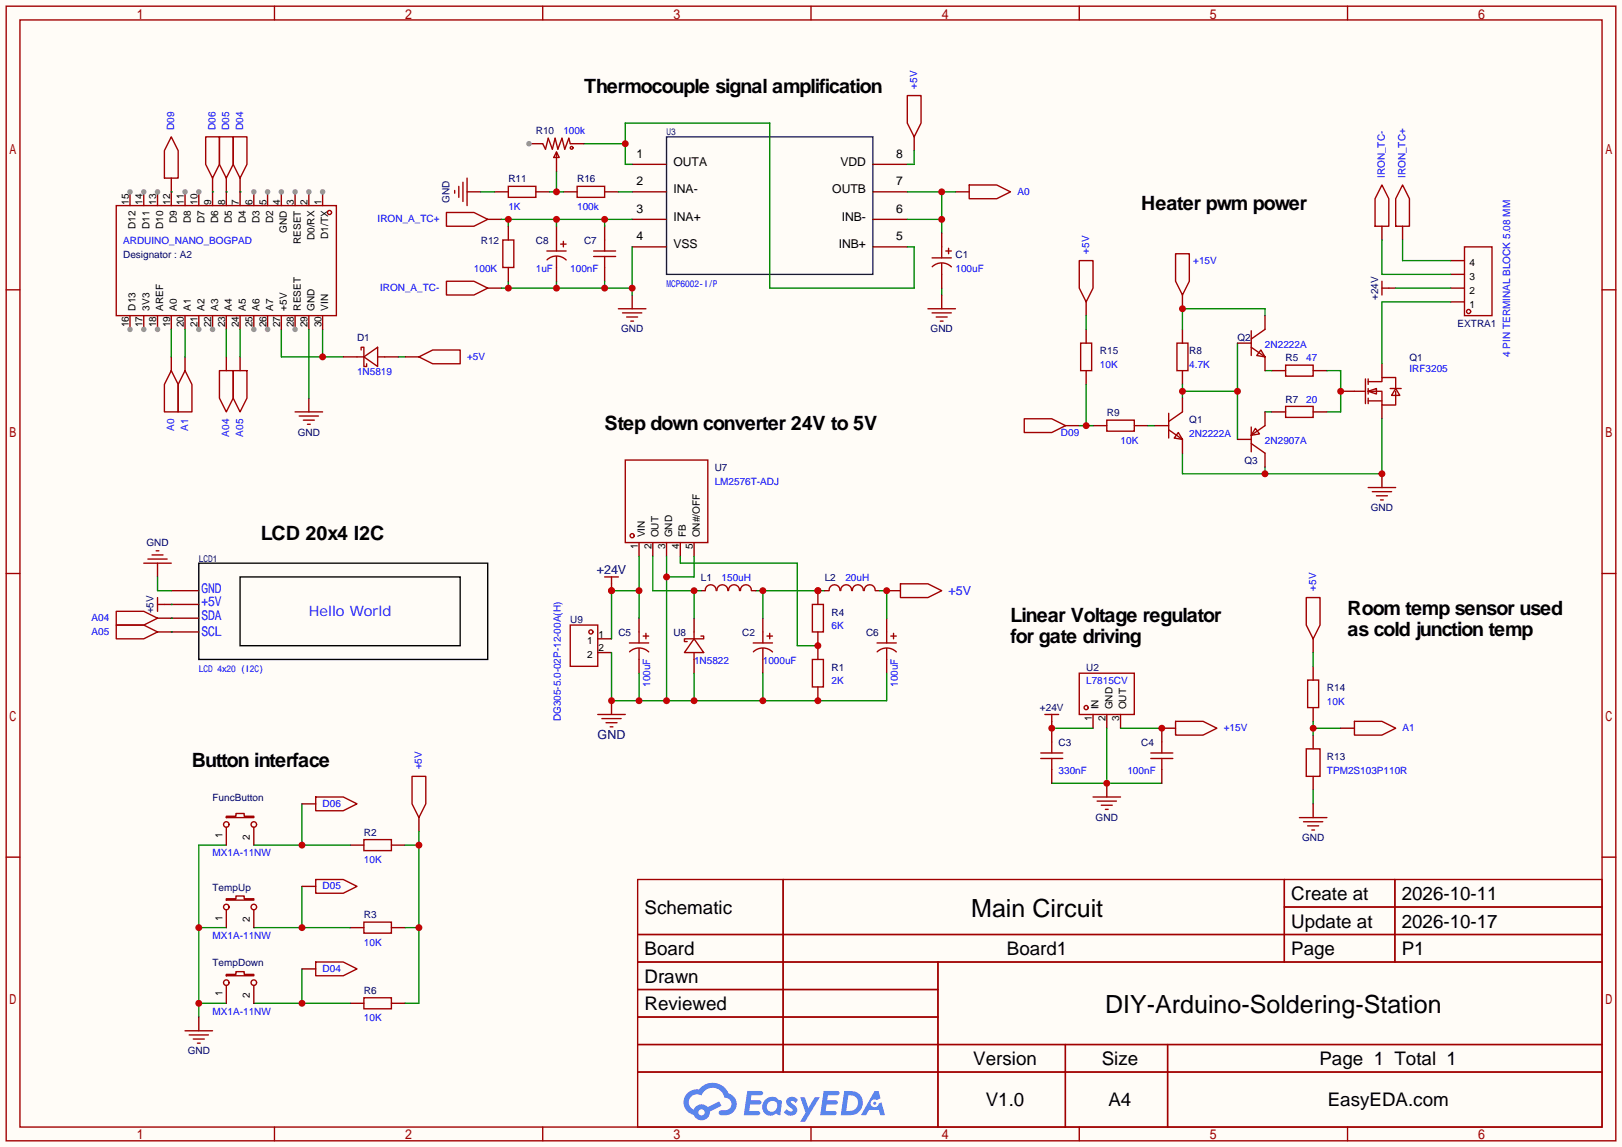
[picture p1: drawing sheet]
<svg xmlns="http://www.w3.org/2000/svg" width="299mm" height="212mm" viewBox="0 0 299 212" stroke-linecap="round" stroke-linejoin="round" font-family="sans-serif">
<path d="M0 0h299.5v211.8h-299.5z" fill="#fffcf7"/>
<g fill="none" stroke="#a10000" stroke-width=".25">
<path d="M1.1 1.1h297.2v209.6h-297.2zM3.7 3.7h292.1v204.5h-292.1zM50.7 1.1v2.6M100.2 1.1v2.6M149.7 1.1v2.6M199.3 1.1v2.6M248.8 1.1v2.6M1.1 53.5h2.6M295.8 53.5h2.5M1.1 105.9h2.6M295.8 105.9h2.5M1.1 158.3h2.6"/>
<path d="M295.8 158.3h2.5M117.7 162.4h178.1v45.8h-178.1zM117.7 172.6h178.1M117.7 177.7h178.1M144.6 162.4v35.6M173.2 177.7v30.5M237.1 162.4v15.3M237.1 167.5h58.7M257.5 162.4v15.3M117.7 182.8h55.5M117.7 192.9h178.1M117.7 187.8h55.5"/>
<path d="M117.7 198h178.1M196.7 192.9v15.3M215.6 192.9v15.3M50.7 208.2v2.5M100.2 208.2v2.5M149.7 208.2v2.5M199.3 208.2v2.5M248.8 208.2v2.5"/>
</g>
<g fill="#5487ff">
<path d="M145.5 202.8a1.3 1.3 0 0 1 1.8 .3l-.4 .6a.54 .54 0 0 0-.9-.2l.1 .2a1.58 1.58 0 0 1 1.1 1.6 1.43 1.43 0 0 1-2.5 .1l.5-.6a.64 .64 0 0 0 .5 .5 .64 .64 0 0 0 .7-.3l-.2-.2a1.6 1.6 0 0 1-1-1.6z"/>
<path d="M147.7 202.7h.9l.7 1.9 1.1-1.9h.9l-2.7 4.5h-.9l1-1.7z"/>
<path d="M138 201.5h1.6a1.31 1.31 0 0 1 1.2 .2 .4 .4 0 0 1-.3 .6h-1.8l-.1 .9h1.6a.4 .4 0 0 1 .4 .4 .4 .4 0 0 1-.4 .4h-1.7l-.2 1.2h.8a1.23 1.23 0 0 1 1.2 .2 .39 .39 0 0 1-.3 .6h-2.7z"/>
<path d="M152.1 201.5h1.6a1.32 1.32 0 0 1 1.3 .2 .39 .39 0 0 1-.4 .6h-1.7l-.2 .9h1.7a.4 .4 0 0 1 .3 .4 .4 .4 0 0 1-.4 .4h-1.7l-.2 1.2h.8a1.23 1.23 0 0 1 1.2 .2 .39 .39 0 0 1-.3 .6h-2.7z"/>
<path d="M161.5 201.5h.7l.4 1.3-.7 .4a.75 .75 0 0 0-1.1 .3 .75 .75 0 0 0 .5 1 .75 .75 0 0 0 .9-.6l.6-.3 .6 2.4h-.9l-.2-1h-1.9l-.5 1h-.9z"/>
<path d="M155.9 201.5l-.7 4.5h1.5a2.27 2.27 0 0 0 2.6-2.3 2.27 2.27 0 0 0-2.7-2.2zM156.6 202.3a1.5 1.5 0 0 1 1.8 1.5 1.5 1.5 0 0 1-1.9 1.4h-.3z"/>
<path d="M141.3 203.1a1.62 1.62 0 0 0-.4 2.1 1.62 1.62 0 0 0 2 .7l.4-.3 .3 .3 .5 .1 .3-2.5-.2-.3h-.4a1.58 1.58 0 0 0-2.5-.1zM141.9 203.6a.99 .99 0 0 1 1.6 .3 .99 .99 0 0 1-.9 1.4 .94 .94 0 0 1-1-.5 .94 .94 0 0 1 .3-1.2z"/>
<path d="M126.9 201.9a2.37 2.37 0 0 0 1.2 4 1.54 1.54 0 0 0 1.7 1 1.54 1.54 0 0 0 1.3-1.6l2.1-1.1-.5-.8-2 1.1a1.57 1.57 0 0 0-2.6 .4 1.5 1.5 0 0 1-.8-2.1 1.5 1.5 0 0 1 2.2-.5 2.23 2.23 0 0 1 2.3-1.4 2.23 2.23 0 0 1 2 1.8 1.16 1.16 0 0 1 1.2 1.1 1.16 1.16 0 0 1-1 1.3h-.7a.47 .47 0 0 0-.6 .3 .47 .47 0 0 0 .4 .6 2.23 2.23 0 0 0 2.3-.7 2.23 2.23 0 0 0 .4-2.3 2.16 2.16 0 0 0-1.3-1.1 3.2 3.2 0 0 0-5.4-.7l-1.2 .1zM129 205.4a.58 .58 0 0 1 1.1 0 .58 .58 0 0 1-1.1 0z"/>
<circle cx="161.5" cy="203.8" r=".28"/>
</g>
<path d="M51.9 60.8v5.1h11.5M59.6 60.8v5.1M73.5 65.9h1.3" fill="none" stroke="#008700" stroke-width=".25"/>
<circle cx="59.6" cy="65.9" r=".63" fill="#c00"/>
<path d="M21.5 38h40.6v20.3h-40.6z" fill="none" stroke="#a10000" stroke-width=".25"/>
<path d="M59.6 35.4v2.6" fill="none" stroke="#870000" stroke-width=".25"/>
<circle cx="59.6" cy="35.4" r=".51" fill="#999"/>
<path d="M57 35.4v2.6" fill="none" stroke="#870000" stroke-width=".25"/>
<circle cx="57" cy="35.4" r=".51" fill="#999"/>
<path d="M54.5 35.4v2.6" fill="none" stroke="#870000" stroke-width=".25"/>
<circle cx="54.5" cy="35.4" r=".51" fill="#999"/>
<path d="M51.9 35.4v2.6" fill="none" stroke="#870000" stroke-width=".25"/>
<circle cx="51.9" cy="35.4" r=".51" fill="#999"/>
<path d="M49.4 35.4v2.6" fill="none" stroke="#870000" stroke-width=".25"/>
<circle cx="49.4" cy="35.4" r=".51" fill="#999"/>
<path d="M46.9 35.4v2.6" fill="none" stroke="#870000" stroke-width=".25"/>
<circle cx="46.9" cy="35.4" r=".51" fill="#999"/>
<path d="M36.7 35.4v2.6M39.2 35.4v2.6M41.8 35.4v2.6M44.3 35.4v2.6" fill="none" stroke="#870000" stroke-width=".25"/>
<circle cx="36.7" cy="35.4" r=".51" fill="#999"/>
<path d="M34.2 35.4v2.6" fill="none" stroke="#870000" stroke-width=".25"/>
<circle cx="34.2" cy="35.4" r=".51" fill="#999"/>
<path d="M29.1 35.4v2.6M31.6 35.4v2.6" fill="none" stroke="#870000" stroke-width=".25"/>
<circle cx="29.1" cy="35.4" r=".51" fill="#999"/>
<path d="M26.5 35.4v2.6" fill="none" stroke="#870000" stroke-width=".25"/>
<circle cx="26.5" cy="35.4" r=".51" fill="#999"/>
<path d="M24 35.4v2.6" fill="none" stroke="#870000" stroke-width=".25"/>
<circle cx="24" cy="35.4" r=".51" fill="#999"/>
<path d="M24 58.3v2.5" fill="none" stroke="#870000" stroke-width=".25"/>
<circle cx="24" cy="60.8" r=".51" fill="#999"/>
<path d="M26.5 58.3v2.5" fill="none" stroke="#870000" stroke-width=".25"/>
<circle cx="26.5" cy="60.8" r=".51" fill="#999"/>
<path d="M29.1 58.3v2.5" fill="none" stroke="#870000" stroke-width=".25"/>
<circle cx="29.1" cy="60.8" r=".51" fill="#999"/>
<path d="M31.6 58.3v2.5M34.2 58.3v2.5M36.7 58.3v2.5" fill="none" stroke="#870000" stroke-width=".25"/>
<circle cx="36.7" cy="60.8" r=".51" fill="#999"/>
<path d="M39.2 58.3v2.5" fill="none" stroke="#870000" stroke-width=".25"/>
<circle cx="39.2" cy="60.8" r=".51" fill="#999"/>
<path d="M41.8 58.3v2.5M44.3 58.3v2.5M46.9 58.3v2.5" fill="none" stroke="#870000" stroke-width=".25"/>
<circle cx="46.9" cy="60.8" r=".51" fill="#999"/>
<path d="M49.4 58.3v2.5" fill="none" stroke="#870000" stroke-width=".25"/>
<circle cx="49.4" cy="60.8" r=".51" fill="#999"/>
<path d="M51.9 58.3v2.5M54.5 58.3v2.5" fill="none" stroke="#870000" stroke-width=".25"/>
<circle cx="54.5" cy="60.8" r=".51" fill="#999"/>
<g fill="none" stroke="#870000" stroke-width=".25">
<path d="M91.3 35.4h2.6M98.9 35.4h2.6M104 35.4h2.6M111.6 35.4h2.6M168.8 25.3v2.5M176.4 35.4h2.5M57 58.3v2.5M59.6 58.3v2.5M90 53.2h2.6M90 40.5h2.6M200.5 55.8v2.5M255.1 41.8v2.5"/>
<path d="M256.4 53.2h1.3M259 41.8v2.5M267.8 53.2h2.6M267.8 55.8h2.6M267.8 50.7h2.6M267.8 48.1h2.6M31.6 65.9v2.6M34.2 65.9v2.6M57 73.5v2.6M74.8 65.9h2.5M247.5 72.3h2.6M255.1 67.2v2.5"/>
<path d="M255.1 74.8v2.5M110.4 118h2.5M118 100.2v2.5M118 114.2v2.5M120.5 100.2v2.5M123.1 100.2v2.5M125.6 100.2v2.5M128.1 100.2v2.5M242.4 118v2.5M110.4 120.5h2.5M118 121.8v2.5M77.3 151v2.5"/>
</g>
<g fill="none" stroke="#a10000" stroke-width=".25">
<path d="M167.5 17.7h2.6v5l-1.3 2.6-1.3-2.6zM82.4 39.2h5.1l2.5 1.3-2.5 1.3h-5.1zM93.9 34.4h5v2h-5zM106.6 34.4h5v2h-5zM178.9 34.2h5.1l2.6 1.2-2.6 1.3h-5.1zM255.1 34.2l1.3 2.5v5.1h-2.5v-5.1zM259 34.2l1.2 2.5v5.1h-2.5v-5.1zM82.4 51.9h5.1l2.5 1.3-2.5 1.3h-5.1zM199.3 48.1h2.5v5.1l-1.3 2.6-1.2-2.6zM255.1 51.9v2.6M255.1 53.2h1.3M270.4 45.6h5.1v12.7h-5.1z"/>
<path d="M31.6 68.5l1.3 2.5v5.1h-2.5v-5.1zM34.2 68.5l1.2 2.5v5.1h-2.5v-5.1zM54.5 76.1h5.1M55.2 76.8h3.6M56 77.6h2M56.8 78.4h.5M77.3 65.9l2.6-1.3h5.1v2.6h-5.1zM250.1 72.3h2M252.1 70v4.5M252.6 72.3h2.5v2.5h2.6v-2.5M252.6 70.5h2.5v-.8h2.6v2.1M252.6 72.3l1.5-.5v1z"/>
<path d="M252.6 70v1M252.6 71.8v1M252.6 73.5v1M252.6 74h2.5M256.7 71.8h2M257.7 71.8l.7 1.2h-1.5zM115.4 85h15.3v15.2h-15.3zM105.3 115.4h5.1v7.7h-5.1zM116.2 118.7h3.6M118 116.7v2M118 119.8v2M118.7 117.5h1.1"/>
<path d="M119.3 117v1M241.2 110.4h2.5v5l-1.3 2.6-1.2-2.6zM116.2 120.4a2.54 2.54 0 0 1 3.6 0M76.1 143.4h2.5v5.1l-1.3 2.5-1.2-2.5z"/>
<circle cx="60.8" cy="39.2" r=".38"/>
<circle cx="271.1" cy="57.5" r=".38"/>
<circle cx="116.7" cy="98.9" r=".38"/>
<circle cx="109.1" cy="116.7" r=".38"/>
</g>
<path d="M255.1 44.3v6.4h12.7M259 44.3v3.8h8.8M31.6 60.8v5.1M34.2 60.8v5.1M57 60.8v12.7M118 102.7v11.5M118 109.1h-5.1v8.9" fill="none" stroke="#008700" stroke-width=".25"/>
<g fill="#c00">
<circle cx="118" cy="109.1" r=".63"/>
<circle cx="112.9" cy="109.1" r=".63"/>
</g>
<path d="M257.7 53.2h10.1M139.6 109.1h12.7M140.8 109.1v5.1" fill="none" stroke="#008700" stroke-width=".25"/>
<g fill="none" stroke="#a10000" stroke-width=".25">
<path d="M252.6 90h5.1M253.4 90.8h3.5M254.1 91.6h2.1M254.9 92.3h.5M128.1 118l1.8 2.5h-3.5zM128.1 116.7v1.3M129.4 117.5h.5v.5h-3.5v.5h.5M139.1 118.7h3.5M140.8 116.7v2M140.8 119.8v2M141.6 117.5h1M142.1 117v1"/>
<path d="M110.4 132h5M111.1 132.7h3.6M111.9 133.5h2M112.6 134.2h.6M128.1 120.5v1.3M139.1 120.4a2.54 2.54 0 0 1 3.5 0"/>
</g>
<path d="M255.1 87.5v2.5M128.1 114.2v2.5M140.8 114.2v2.5M112.9 129.4v2.6M128.1 121.8v2.5M140.8 121.8v2.5" fill="none" stroke="#870000" stroke-width=".25"/>
<g fill="#c00">
<circle cx="140.8" cy="109.1" r=".63"/>
<circle cx="151" cy="109.1" r=".63"/>
</g>
<path d="M217.3 63.4h2v5.1h-2zM150 121.8h2v5.1h-2z" fill="none" stroke="#a10000" stroke-width=".25"/>
<path d="M218.3 60.8v2.6M218.3 68.5v2.5M151 119.3v2.5M151 126.9v2.5" fill="none" stroke="#870000" stroke-width=".25"/>
<path d="M218.3 71v2.5M218.3 72.3h10.2M228.5 63.4v17.8" fill="none" stroke="#008700" stroke-width=".25"/>
<g fill="#c00">
<circle cx="218.3" cy="72.3" r=".63"/>
<circle cx="228.5" cy="72.3" r=".63"/>
</g>
<path d="M255.1 77.3v10.2h-36.8v-3.8M233.6 86.2v1.3" fill="none" stroke="#008700" stroke-width=".25"/>
<g fill="#c00">
<circle cx="255.1" cy="87.5" r=".63"/>
<circle cx="233.6" cy="87.5" r=".63"/>
</g>
<path d="M199.5 63.4h2v5.1h-2zM204.3 77.6h5.1v2h-5.1zM150 111.6h2v5.1h-2z" fill="none" stroke="#a10000" stroke-width=".25"/>
<path d="M200.5 60.8v2.6M200.5 68.5v2.5M201.8 78.6h2.5M209.4 78.6h2.6M151 109.1v2.5" fill="none" stroke="#870000" stroke-width=".25"/>
<path d="M212 78.6h1.2" fill="none" stroke="#008700" stroke-width=".25"/>
<circle cx="151" cy="109.1" r=".63" fill="#c00"/>
<path d="M196.7 78.6h2.6M151 116.7v2.6" fill="none" stroke="#870000" stroke-width=".25"/>
<path d="M189.1 77.3h5.1l2.5 1.3-2.5 1.3h-5.1z" fill="none" stroke="#a10000" stroke-width=".25"/>
<path d="M199.3 78.6h2.5M200.5 71v7.6" fill="none" stroke="#008700" stroke-width=".25"/>
<circle cx="200.5" cy="78.6" r=".63" fill="#c00"/>
<path d="M31.6 32.9v2.5M129.4 109.1h.8M138.8 109.1h.8M152.3 109.1h.7M161.7 109.1h.7M163.7 114.2v2.5M163.7 121.8v2.5M194.2 133.2v1.3M201.8 132v2.5M204.3 132v2.5M206.9 132v2.5M204.3 144.7v2.5" fill="none" stroke="#870000" stroke-width=".25"/>
<g fill="none" stroke="#a10000" stroke-width=".25">
<path d="M31.6 25.3l1.3 2.5v5.1h-2.5v-5.1zM130.2 109.1a1.01 1.01 0 0 1 1-1.1 1.01 1.01 0 0 1 1 1.1M132.4 109.1a1.01 1.01 0 0 1 1-1.1 1.01 1.01 0 0 1 1 1.1M134.5 109.1a1.01 1.01 0 0 1 1-1.1 1.01 1.01 0 0 1 1 1.1M136.7 109.1a1.01 1.01 0 0 1 1-1.1 1.01 1.01 0 0 1 1 1.1M153.1 109.1a1.01 1.01 0 0 1 1-1.1 1.01 1.01 0 0 1 1 1.1M155.2 109.1a1.01 1.01 0 0 1 1-1.1 1.01 1.01 0 0 1 1 1.1M157.4 109.1a1.01 1.01 0 0 1 1-1.1 1.01 1.01 0 0 1 1 1.1M159.6 109.1a1.01 1.01 0 0 1 1-1.1 1.01 1.01 0 0 1 1 1.1M161.9 118.7h3.6M163.7 116.7v2M163.7 119.8v2"/>
<path d="M164.5 117.5h1M165 117v1M162 120.4a2.54 2.54 0 0 1 3.5 0M192.9 132h2.6M194.2 132v1.2M199.3 124.3h10.1v7.7h-10.1zM201.8 147.2h5.1M202.6 148h3.5M203.3 148.7h2.1M204.1 149.5h.5"/>
<circle cx="200.5" cy="130.7" r=".38"/>
</g>
<path d="M31.6 35.4h.1M233.6 58.3v-1.3h-15.3v3.8M204.3 134.5v10.2M194.2 144.7h20.3" fill="none" stroke="#008700" stroke-width=".25"/>
<circle cx="204.3" cy="144.7" r=".63" fill="#c00"/>
<path d="M123.1 102.7v26.7M128.1 102.7v3.9h-5M112.9 120.5v8.9h50.8v-5.1M118 124.3v5.1M128.1 124.3v5.1M140.8 124.3v5.1" fill="none" stroke="#008700" stroke-width=".25"/>
<g fill="#c00">
<circle cx="140.8" cy="129.4" r=".63"/>
<circle cx="151" cy="129.4" r=".63"/>
<circle cx="112.9" cy="129.4" r=".63"/>
<circle cx="118" cy="129.4" r=".63"/>
<circle cx="123.1" cy="106.6" r=".63"/>
<circle cx="123.1" cy="129.4" r=".63"/>
<circle cx="128.1" cy="129.4" r=".63"/>
</g>
<path d="M194.2 134.5h7.6M206.9 134.5h7.6" fill="none" stroke="#008700" stroke-width=".25"/>
<path d="M111.6 41.8v2.5M111.6 49.4v2.5M194.2 134.5v2.5M214.5 134.5v2.5M214.5 142.1v2.6" fill="none" stroke="#870000" stroke-width=".25"/>
<path d="M109.6 46.4h4.1M109.6 47.4h4.1M111.6 44.3v2.1M111.6 47.4v2M212.5 139.1h4M214.5 137v2.1M212.5 140.1h4M214.5 140.1v2" fill="none" stroke="#a10000" stroke-width=".25"/>
<circle cx="194.2" cy="134.5" r=".63" fill="#c00"/>
<path d="M163.7 109.1h2.5M194.2 142.1v2.6" fill="none" stroke="#870000" stroke-width=".25"/>
<path d="M192.2 139.1h4M194.2 137v2.1M192.2 140.1h4M194.2 140.1v2" fill="none" stroke="#a10000" stroke-width=".25"/>
<path d="M162.4 109.1h1.3v5.1" fill="none" stroke="#008700" stroke-width=".25"/>
<circle cx="163.7" cy="109.1" r=".63" fill="#c00"/>
<path d="M166.2 107.8h5.1l2.6 1.3-2.6 1.3h-5.1zM241.2 138.3h2.5v5.1h-2.5zM241.4 125.6h2.1v5.1h-2.1z" fill="none" stroke="#a10000" stroke-width=".25"/>
<path d="M242.4 123.1v2.5M242.4 130.7v2.5M242.4 135.8v2.5M242.4 143.4v2.5" fill="none" stroke="#870000" stroke-width=".25"/>
<path d="M242.4 133.2v2.6M242.4 134.5h5.1" fill="none" stroke="#008700" stroke-width=".25"/>
<circle cx="242.4" cy="134.5" r=".63" fill="#c00"/>
<path d="M267.8 55.8h-12.7v11.4M242.4 120.5v2.6M74.8 156.1h2.5M77.3 153.5v31.8h-2.5M242.4 145.9v2.6M74.8 171.3h2.5" fill="none" stroke="#008700" stroke-width=".25"/>
<path d="M247.5 134.5h2.6M64.6 156.1h2.6M72.3 156.1h2.5M242.4 148.5v2.5M64.6 171.3h2.6M72.3 171.3h2.5M64.6 185.3h2.6M72.3 185.3h2.5" fill="none" stroke="#870000" stroke-width=".25"/>
<path d="M250.1 133.2h5l2.6 1.3-2.6 1.3h-5zM67.2 155.1h5.1v2h-5.1zM239.9 151h5.1M240.7 151.8h3.5M241.4 152.5h2.1M242.2 153.3h.5M67.2 170.3h5.1v2h-5.1zM67.2 184.3h5.1v2h-5.1z" fill="none" stroke="#a10000" stroke-width=".25"/>
<g fill="#c00">
<circle cx="77.3" cy="171.3" r=".63"/>
<circle cx="77.3" cy="156.1" r=".63"/>
</g>
<path d="M46.9 156.1h17.7M55.8 148.5v7.6" fill="none" stroke="#008700" stroke-width=".25"/>
<circle cx="55.8" cy="156.1" r=".63" fill="#c00"/>
<path d="M46.9 171.3h17.7M55.8 163.7v7.6" fill="none" stroke="#008700" stroke-width=".25"/>
<circle cx="55.8" cy="171.3" r=".63" fill="#c00"/>
<path d="M41.8 156.1h-5.1v31.7M36.7 171.3h5.1M36.7 185.3h5.1" fill="none" stroke="#008700" stroke-width=".25"/>
<g fill="#c00">
<circle cx="36.7" cy="171.3" r=".63"/>
<circle cx="36.7" cy="185.3" r=".63"/>
</g>
<path d="M55.8 178.9v6.4M46.9 185.3h17.7" fill="none" stroke="#008700" stroke-width=".25"/>
<circle cx="55.8" cy="185.3" r=".63" fill="#c00"/>
<g fill="none" stroke="#a10000" stroke-width=".25">
<path d="M38 25.3h2.5v5.1l-1.3 2.5-1.2-2.5zM40.5 25.3h2.6v5.1l-1.3 2.5-1.3-2.5zM43.1 25.3h2.5v5.1l-1.3 2.5-1.2-2.5zM83.9 35.2v.5M84.7 34.4v2M85.5 33.7v3.5M86.2 32.9v5.1M114.2 57h5.1M114.9 57.8h3.6M115.7 58.5h2M116.5 59.3h.5M40.5 68.5h2.6v5l-1.3 2.6-1.3-2.6z"/>
<path d="M43.1 68.5h2.5v5l-1.3 2.6-1.2-2.6zM21.5 112.9h5l2.6 1.3-2.6 1.2h-5zM21.5 115.4h5l2.6 1.3-2.6 1.3h-5zM26.5 104h5.1M27.3 103.3h3.6M28.1 102.5h2M28.8 101.7h.5M29.1 110.4v2.5M29.1 111.6h1.3M41.8 150.7h1.8v-.5h1.5v.5h1.8v.3h-5.1zM58.3 147.2h5.1l2.5 1.3-2.5 1.2h-5.1zM41.8 166h1.8v-.5h1.5v.5h1.8v.2h-5.1z"/>
<path d="M41.8 180h1.8v-.5h1.5v.5h1.8v.2h-5.1zM58.3 177.7h5.1l2.5 1.2-2.5 1.3h-5.1zM58.3 162.4h5.1l2.5 1.3-2.5 1.3h-5.1zM34.2 190.4h5M34.9 191.1h3.6M35.7 191.9h2M36.4 192.7h.6"/>
<circle cx="41.8" cy="152.3" r=".51"/>
<circle cx="46.9" cy="152.3" r=".51"/>
<circle cx="41.8" cy="167.5" r=".51"/>
<circle cx="46.9" cy="167.5" r=".51"/>
<circle cx="41.8" cy="181.5" r=".51"/>
<circle cx="46.9" cy="181.5" r=".51"/>
</g>
<g fill="none" stroke="#870000" stroke-width=".25">
<path d="M39.2 32.9v2.5M41.8 32.9v2.5M44.3 32.9v2.5M86.2 35.4h2.6M116.7 30.4h6.4M116.7 35.4h6.4M161.2 30.4h6.3M161.2 35.4h6.3M116.7 40.5h6.4M116.7 45.6h6.4M116.7 54.5v2.5M161.2 40.5h6.3"/>
<path d="M161.2 45.6h6.3M41.8 65.9v2.6M44.3 65.9v2.6M29.1 114.2h7.6M29.1 116.7h7.6M29.1 104v2.6M30.4 111.6h6.3M31.6 109.1h5.1M41.8 152.8v3.3M46.9 152.8v3.3M55.8 148.5h2.5M41.8 168v3.3"/>
<path d="M46.9 168v3.3M55.8 178.9h2.5M55.8 163.7h2.5M36.7 187.8v2.6M41.8 182v3.3M46.9 182v3.3"/>
</g>
<g fill="none" stroke="#008700" stroke-width=".25">
<path d="M39.2 35.4h.1M41.8 35.4h.1M44.3 35.4h.1M92.6 53.2h24.1M93.9 51.9v1.3M102.7 51.9v1.3M111.6 51.9v1.3M116.7 45.6v8.9M41.8 60.8v5.1M44.3 60.8v5.1M29.1 106.6v2.5h2.5M31.6 111.6h.1"/>
<path d="M31.6 114.2h.1M31.6 116.7h.1"/>
</g>
<path d="M36.7 104h53.3v17.8h-53.3zM44.3 106.6h40.7v12.7h-40.7z" fill="none" stroke="#000" stroke-width=".25"/>
<path d="M123.1 25.3h38.1v25.4h-38.1z" fill="none" stroke="#173852" stroke-width=".25"/>
<g fill="#c00">
<circle cx="116.7" cy="53.2" r=".63"/>
<circle cx="111.6" cy="53.2" r=".63"/>
<circle cx="102.7" cy="53.2" r=".63"/>
<circle cx="93.9" cy="53.2" r=".63"/>
</g>
<path d="M167.5 35.4h8.9M168.8 27.8v2.6h-1.3M173.9 35.4v7.7M167.5 40.5h6.4" fill="none" stroke="#008700" stroke-width=".25"/>
<g fill="#c00">
<circle cx="173.9" cy="40.5" r=".63"/>
<circle cx="173.9" cy="35.4" r=".63"/>
</g>
<path d="M107.8 26.5h7.6M116.7 30.4h-1.3v-7.7h26.7v30.5h26.7v-7.6h-1.3" fill="none" stroke="#008700" stroke-width=".25"/>
<circle cx="115.4" cy="26.5" r=".63" fill="#c00"/>
<path d="M101.5 35.4h2.5M102.7 31.6v3.8M173.9 53.2v1.3" fill="none" stroke="#008700" stroke-width=".25"/>
<path d="M102.7 41.8v2.5M102.7 49.4v2.5M173.9 43.1v2.5M173.9 50.7v2.5M173.9 54.5v2.5" fill="none" stroke="#870000" stroke-width=".25"/>
<g fill="none" stroke="#a10000" stroke-width=".25">
<path d="M101 46.4h3.5M101 48a2.54 2.54 0 0 1 3.5 0M102.7 44.3v2.1M102.7 47.4v2M103.5 45.1h1M104 44.6v1M171.3 57h5.1M172.1 57.8h3.5M172.1 47.6h3.5M172.1 49.3a2.54 2.54 0 0 1 3.5 0M172.8 58.5h2.1M173.6 59.3h.5"/>
<path d="M173.9 45.6v2M173.9 48.6v2.1M174.6 46.4h1M175.1 45.8v1.1"/>
</g>
<circle cx="102.7" cy="35.4" r=".63" fill="#c00"/>
<path d="M114.2 35.4h2.5M92.6 40.5h24.1M93.9 40.5v1.3M102.7 40.5v1.3M111.6 40.5v1.3" fill="none" stroke="#008700" stroke-width=".25"/>
<g fill="#c00">
<circle cx="111.6" cy="40.5" r=".63"/>
<circle cx="102.7" cy="40.5" r=".63"/>
<circle cx="93.9" cy="40.5" r=".63"/>
</g>
<path d="M112.9 107.8v1.3" fill="none" stroke="#870000" stroke-width=".25"/>
<circle cx="112.9" cy="109.1" r=".63" fill="#c00"/>
<path d="M111.6 106.6h2.6M112.9 106.6v1.2" fill="none" stroke="#a10000" stroke-width=".25"/>
<path d="M120.5 102.7v6.4h8.9M128.1 109.1v5.1" fill="none" stroke="#008700" stroke-width=".25"/>
<circle cx="128.1" cy="109.1" r=".63" fill="#c00"/>
<path d="M125.6 102.7v1.3h21.6v15.3h3.8" fill="none" stroke="#008700" stroke-width=".25"/>
<circle cx="151" cy="119.3" r=".63" fill="#c00"/>
<path d="M214.5 134.5h2.5" fill="none" stroke="#870000" stroke-width=".25"/>
<circle cx="214.5" cy="134.5" r=".63" fill="#c00"/>
<path d="M217 133.2h5.1l2.6 1.3-2.6 1.3h-5.1z" fill="none" stroke="#a10000" stroke-width=".25"/>
<path d="M218.3 54.5v2.5" fill="none" stroke="#870000" stroke-width=".25"/>
<circle cx="218.3" cy="57" r=".63" fill="#c00"/>
<path d="M92.8 44.3h2.1v5.1h-2.1zM217 46.9h2.6v5l-1.3 2.6-1.3-2.6zM65.9 65.9h1.3M66.7 64.6v-.5h.5v3.6h.5v-.5M67.2 65.9l2.5-1.8v3.6zM69.7 65.9h1.3M237.4 67.4h5v2.1h-5z" fill="none" stroke="#a10000" stroke-width=".25"/>
<path d="M88.8 35.4h2.5M200.5 58.3v2.5M233.6 68.5h1.2M245 68.5h2.5v7.6h-2.5" fill="none" stroke="#008700" stroke-width=".25"/>
<path d="M93.9 41.8v2.5M93.9 49.4v2.5M63.4 65.9h2.5M71 65.9h2.5M234.8 68.5h2.6M242.4 68.5h2.6" fill="none" stroke="#870000" stroke-width=".25"/>
<circle cx="247.5" cy="72.3" r=".63" fill="#c00"/>
<path d="M233.6 76.1h1.2" fill="none" stroke="#008700" stroke-width=".25"/>
<g fill="none" stroke="#a10000" stroke-width=".25">
<path d="M102.7 28.1l.6 1h-1.1zM215.8 76.3v4.6M215.8 79.4l2.5 1.8M217.6 79.9l.7 1.3-1.5-.3zM218.3 76.1l-2.5 1.8M231 61.1v4.6M231 78.9v4.5M231 64.1l2.6 1.8M231.8 79.1l.7 1-1.5 .3zM232.8 64.6l.8 1.3-1.6-.2zM233.6 60.8l-2.6 1.8M233.6 78.6l-2.6 1.8"/>
<path d="M237.4 75.1h5v2h-5zM231 81.9l2.6 1.8"/>
<circle cx="105.5" cy="27.3" r=".25"/>
</g>
<g fill="none" stroke="#870000" stroke-width=".25">
<path d="M97.7 26.5h2.5M102.7 29.1v2.5M105.3 26.5h2.5M233.6 58.3v2.5M213.2 78.6h2.6M218.3 73.5v2.6M228.5 63.4h2.5M233.6 65.9v2.6M233.6 76.1v2.5M234.8 76.1h2.6M242.4 76.1h2.6M218.3 81.2v2.5"/>
<path d="M228.5 81.2h2.5M233.6 83.7v2.5"/>
</g>
<circle cx="97.7" cy="26.5" r=".51" fill="#999"/>
<path d="M100.2 26.5l.5 1.1 .5-2.1 .8 2.1 .5-2.1 .5 2.1 .8-2.1 .5 2.1 .7-2.1 .3 1M102.7 28.1v1" fill="none" stroke="#a10000" stroke-width=".25"/>
<g font-size="4.6">
<text x="179.3" y="169.4">Main Circuit</text>
<text x="204.1" y="187.1">DIY-Arduino-Soldering-Station</text>
</g>
<g font-size="3.6">
<text x="107.8" y="17.2">Thermocouple signal amplification</text>
<text x="210.7" y="38.8">Heater pwm power</text>
<text x="111.6" y="79.4">Step down converter 24V to 5V</text>
<text x="48.1" y="99.7">LCD 20x4 I2C</text>
<text x="248.8" y="113.5">Room temp sensor used</text>
<text x="186.6" y="114.8">Linear Voltage regulator</text>
<text x="186.6" y="118.8">for gate driving</text>
<text x="248.8" y="117.5">as cold junction temp</text>
<text x="35.4" y="141.7">Button interface</text>
</g>
<g font-size="3.5">
<text x="238.4" y="166.2">Create at</text>
<text x="258.8" y="166.2">2026-10-11</text>
<text x="119" y="168.8">Schematic</text>
<text x="238.4" y="171.3">Update at</text>
<text x="258.8" y="171.3">2026-10-17</text>
<text x="119" y="176.4">Board</text>
<text x="185.9" y="176.4">Board1</text>
<text x="238.4" y="176.4">Page</text>
<text x="258.8" y="176.4">P1</text>
<text x="119" y="181.5">Drawn</text>
<text x="119" y="186.6">Reviewed</text>
<text x="179.7" y="196.7">Version</text>
<text x="203.4" y="196.7">Size</text>
<text x="243.6" y="196.7">Page 1 Total 1</text>
<text x="182" y="204.3">V1.0</text>
<text x="204.7" y="204.3">A4</text>
<text x="245.1" y="204.3">EasyEDA.com</text>
</g>
<text font-size="2.6" fill="#00f" x="57" y="113.7">Hello World</text>
<g font-size="2.5" fill="#00f">
<text x="37.2" y="109.6">GND</text>
<text x="37.2" y="111.9">+5V</text>
<text x="37.2" y="114.4">SDA</text>
<text x="37.2" y="117.5">SCL</text>
</g>
<g font-size="2.3" fill="#000080">
<text x="110.2" y="106.1">+24V</text>
<text x="110.3" y="136.6">GND</text>
</g>
<text font-size="2.3" fill="#00f" x="175.1" y="109.9">+5V</text>
<g font-size="2.2">
<text x="117.5" y="29.1">1</text>
<text x="165.5" y="29.1">8</text>
<text x="117.5" y="34.2">2</text>
<text x="124.3" y="30.7">OUTA</text>
<text x="124.3" y="35.7">INA-</text>
<text x="153.7" y="35.7">OUTB</text>
<text x="155.2" y="30.7">VDD</text>
<text x="165.5" y="34.2">7</text>
<text x="117.5" y="39.3">3</text>
<text x="124.3" y="40.8">INA+</text>
<text x="155.4" y="40.8">INB-</text>
<text x="165.5" y="39.3">6</text>
<text x="117.5" y="44.4">4</text>
<text x="124.3" y="45.9">VSS</text>
<text x="154.8" y="45.9">INB+</text>
<text x="165.5" y="44.4">5</text>
</g>
<g font-size="1.8" fill="#00f">
<text x="169.3" y="16.4" transform="rotate(-90 169.3 16.4)">+5V</text>
<text x="32.2" y="24" transform="rotate(-90 32.2 24)">D09</text>
<text x="39.8" y="24" transform="rotate(-90 39.8 24)">D06</text>
<text x="42.3" y="24" transform="rotate(-90 42.3 24)">D05</text>
<text x="44.9" y="24" transform="rotate(-90 44.9 24)">D04</text>
<text x="104" y="24.8">100k</text>
<text x="187.8" y="36">A0</text>
<text x="255.7" y="32.9" transform="rotate(-90 255.7 32.9)">IRON_TC-</text>
<text x="259.5" y="32.9" transform="rotate(-90 259.5 32.9)">IRON_TC+</text>
<text x="69.7" y="41.1">IRON_A_TC+</text>
<text x="93.9" y="38.8">1K</text>
<text x="106.6" y="38.8">100k</text>
<text x="22.7" y="45.1">ARDUINO_NANO_BOGPAD</text>
<text x="201.1" y="46.9" transform="rotate(-90 201.1 46.9)">+5V</text>
<text x="70.2" y="53.8">IRON_A_TC-</text>
<text x="87.5" y="50.2">100K</text>
<text x="98.9" y="50.2">1uF</text>
<text x="105.3" y="50.2">100nF</text>
<text x="176.4" y="50.2">100uF</text>
<text x="220.3" y="48.7">+15V</text>
<text x="233.6" y="64.2">2N2222A</text>
<text x="278.8" y="65.9" transform="rotate(-90 278.8 65.9)">4 PIN TERMINAL BLOCK 5.08 MM</text>
<text x="65.9" y="69.3">1N5819</text>
<text x="86.2" y="66.5">+5V</text>
<text x="203.1" y="68">10K</text>
<text x="219.6" y="68">4.7K</text>
<text x="241.2" y="66.7">47</text>
<text x="260.2" y="68.8">IRF3205</text>
<text x="241.2" y="74.3">20</text>
<text x="32.2" y="79.6" transform="rotate(-90 32.2 79.6)">A0</text>
<text x="34.7" y="79.6" transform="rotate(-90 34.7 79.6)">A1</text>
<text x="42.3" y="80.6" transform="rotate(-90 42.3 80.6)">A04</text>
<text x="44.9" y="80.6" transform="rotate(-90 44.9 80.6)">A05</text>
<text x="195.9" y="80.4">D09</text>
<text x="206.9" y="82">10K</text>
<text x="219.6" y="80.7">2N2222A</text>
<text x="233.6" y="82">2N2907A</text>
<text x="132" y="89.6">LM2576T-ADJ</text>
<text x="133.2" y="107.4">150uH</text>
<text x="156.1" y="107.4">20uH</text>
<text x="243" y="109.1" transform="rotate(-90 243 109.1)">+5V</text>
<text x="16.9" y="114.7">A04</text>
<text x="16.9" y="117.3">A05</text>
<text x="153.5" y="116.3">6K</text>
<text x="128.1" y="122.6">1N5822</text>
<text x="140.8" y="122.6">1000uF</text>
<text x="120.1" y="126.9" transform="rotate(-90 120.1 126.9)">100uF</text>
<text x="153.5" y="126.4">2K</text>
<text x="165.8" y="126.9" transform="rotate(-90 165.8 126.9)">100uF</text>
<text x="200.5" y="126.4">L7815CV</text>
<text x="245" y="130.2">10K</text>
<text x="103.6" y="133.2" transform="rotate(-90 103.6 133.2)">DG305-5.0-02P-12-00A(H)</text>
<text x="225.9" y="135">+15V</text>
<text x="259" y="135">A1</text>
<text x="77.9" y="142.1" transform="rotate(-90 77.9 142.1)">+5V</text>
<text x="195.5" y="142.9">330nF</text>
<text x="208.2" y="142.9">100nF</text>
<text x="245" y="142.9">TPM2S103P110R</text>
<text x="59.6" y="149">D06</text>
<text x="39.2" y="158.2">MX1A-11NW</text>
<text x="67.2" y="159.4">10K</text>
<text x="59.6" y="164.3">D05</text>
<text x="39.2" y="173.4">MX1A-11NW</text>
<text x="59.6" y="179.5">D04</text>
<text x="67.2" y="174.7">10K</text>
<text x="39.2" y="187.4">MX1A-11NW</text>
<text x="67.2" y="188.6">10K</text>
</g>
<g font-size="1.8" fill="#000080">
<text x="98.9" y="24.8">R10</text>
<text x="93.9" y="33.7">R11</text>
<text x="106.6" y="33.7">R16</text>
<text x="83" y="37.5" transform="rotate(-90 83 37.5)">GND</text>
<text x="22.7" y="47.7">Designator : A2</text>
<text x="88.8" y="45.1">R12</text>
<text x="98.9" y="45.1">C8</text>
<text x="107.8" y="45.1">C7</text>
<text x="176.4" y="47.7">C1</text>
<text x="254.4" y="55.4" transform="rotate(-90 254.4 55.4)">+24V</text>
<text x="65.9" y="62.9">D1</text>
<text x="114.7" y="61.4">GND</text>
<text x="171.8" y="61.4">GND</text>
<text x="203.1" y="65.5">R15</text>
<text x="219.6" y="65.5">R8</text>
<text x="228.5" y="62.9">Q2</text>
<text x="269.1" y="60.4">EXTRA1</text>
<text x="237.4" y="66.7">R5</text>
<text x="260.2" y="66.7">Q1</text>
<text x="204.3" y="76.9">R9</text>
<text x="237.4" y="74.3">R7</text>
<text x="55" y="80.4">GND</text>
<text x="219.6" y="78.2">Q1</text>
<text x="132" y="87">U7</text>
<text x="229.7" y="85.8">Q3</text>
<text x="253.1" y="94.4">GND</text>
<text x="27" y="100.8">GND</text>
<text x="129.4" y="107.4">L1</text>
<text x="152.3" y="107.4">L2</text>
<text x="28.4" y="113.3" transform="rotate(-90 28.4 113.3)">+5V</text>
<text x="153.5" y="113.7">R4</text>
<text x="105.3" y="115">U9</text>
<text x="114.2" y="117.5">C5</text>
<text x="124.3" y="117.5">U8</text>
<text x="137" y="117.5">C2</text>
<text x="159.9" y="117.5">C6</text>
<text x="153.5" y="123.9">R1</text>
<text x="200.5" y="123.9">U2</text>
<text x="192" y="131.2">+24V</text>
<text x="245" y="127.7">R14</text>
<text x="195.5" y="137.8">C3</text>
<text x="210.7" y="137.8">C4</text>
<text x="245" y="140.4">R13</text>
<text x="39.2" y="148">FuncButton</text>
<text x="67.2" y="154.4">R2</text>
<text x="202.3" y="151.6">GND</text>
<text x="240.4" y="155.4">GND</text>
<text x="39.2" y="164.5">TempUp</text>
<text x="67.2" y="169.6">R3</text>
<text x="39.2" y="178.5">TempDown</text>
<text x="67.2" y="183.6">R6</text>
<text x="34.6" y="194.7">GND</text>
</g>
<g font-size="1.8">
<text x="23.8" y="37.8" transform="rotate(-90 23.8 37.8)">15</text>
<text x="26.3" y="37.8" transform="rotate(-90 26.3 37.8)">14</text>
<text x="28.9" y="37.8" transform="rotate(-90 28.9 37.8)">13</text>
<text x="31.4" y="37.8" transform="rotate(-90 31.4 37.8)">12</text>
<text x="32.7" y="41.3" transform="rotate(-90 32.7 41.3)">D9</text>
<text x="33.9" y="37.8" transform="rotate(-90 33.9 37.8)">11</text>
<text x="35.2" y="41.3" transform="rotate(-90 35.2 41.3)">D8</text>
<text x="36.5" y="37.8" transform="rotate(-90 36.5 37.8)">10</text>
<text x="37.7" y="41.3" transform="rotate(-90 37.7 41.3)">D7</text>
<text x="39" y="37.8" transform="rotate(-90 39 37.8)">9</text>
<text x="40.3" y="41.3" transform="rotate(-90 40.3 41.3)">D6</text>
<text x="41.6" y="37.8" transform="rotate(-90 41.6 37.8)">8</text>
<text x="42.8" y="41.3" transform="rotate(-90 42.8 41.3)">D5</text>
<text x="44.1" y="37.8" transform="rotate(-90 44.1 37.8)">7</text>
<text x="45.4" y="41.3" transform="rotate(-90 45.4 41.3)">D4</text>
<text x="46.6" y="37.8" transform="rotate(-90 46.6 37.8)">6</text>
<text x="47.9" y="41.3" transform="rotate(-90 47.9 41.3)">D3</text>
<text x="49.2" y="37.8" transform="rotate(-90 49.2 37.8)">5</text>
<text x="50.4" y="41.3" transform="rotate(-90 50.4 41.3)">D2</text>
<text x="51.7" y="37.8" transform="rotate(-90 51.7 37.8)">4</text>
<text x="54.3" y="37.8" transform="rotate(-90 54.3 37.8)">3</text>
<text x="56.8" y="37.8" transform="rotate(-90 56.8 37.8)">2</text>
<text x="59.3" y="37.8" transform="rotate(-90 59.3 37.8)">1</text>
<text x="25" y="42.3" transform="rotate(-90 25 42.3)">D12</text>
<text x="27.6" y="42.3" transform="rotate(-90 27.6 42.3)">D11</text>
<text x="30.1" y="42.3" transform="rotate(-90 30.1 42.3)">D10</text>
<text x="53" y="43" transform="rotate(-90 53 43)">GND</text>
<text x="55.5" y="45.1" transform="rotate(-90 55.5 45.1)">RESET</text>
<text x="58.1" y="44.4" transform="rotate(-90 58.1 44.4)">D0/RX</text>
<text x="60.6" y="44.1" transform="rotate(-90 60.6 44.1)">D1/TX</text>
<text x="271.3" y="51.7">3</text>
<text x="271.3" y="49.2">4</text>
<text x="25" y="57.4" transform="rotate(-90 25 57.4)">D13</text>
<text x="27.6" y="57.4" transform="rotate(-90 27.6 57.4)">3V3</text>
<text x="30.1" y="57.4" transform="rotate(-90 30.1 57.4)">AREF</text>
<text x="32.7" y="57.4" transform="rotate(-90 32.7 57.4)">A0</text>
<text x="35.2" y="57.4" transform="rotate(-90 35.2 57.4)">A1</text>
<text x="37.7" y="57.4" transform="rotate(-90 37.7 57.4)">A2</text>
<text x="40.3" y="57.4" transform="rotate(-90 40.3 57.4)">A3</text>
<text x="42.8" y="57.4" transform="rotate(-90 42.8 57.4)">A4</text>
<text x="45.4" y="57.4" transform="rotate(-90 45.4 57.4)">A5</text>
<text x="47.9" y="57.4" transform="rotate(-90 47.9 57.4)">A6</text>
<text x="50.4" y="57.4" transform="rotate(-90 50.4 57.4)">A7</text>
<text x="53" y="57.4" transform="rotate(-90 53 57.4)">+5V</text>
<text x="55.5" y="57.4" transform="rotate(-90 55.5 57.4)">RESET</text>
<text x="58.1" y="57.4" transform="rotate(-90 58.1 57.4)">GND</text>
<text x="60.6" y="57.4" transform="rotate(-90 60.6 57.4)">VIN</text>
<text x="271.3" y="56.8">1</text>
<text x="271.3" y="54.3">2</text>
<text x="23.8" y="60.5" transform="rotate(-90 23.8 60.5)">16</text>
<text x="26.3" y="60.5" transform="rotate(-90 26.3 60.5)">17</text>
<text x="28.9" y="60.5" transform="rotate(-90 28.9 60.5)">18</text>
<text x="31.4" y="60.5" transform="rotate(-90 31.4 60.5)">19</text>
<text x="33.9" y="60.5" transform="rotate(-90 33.9 60.5)">20</text>
<text x="36.5" y="60.5" transform="rotate(-90 36.5 60.5)">21</text>
<text x="39" y="60.5" transform="rotate(-90 39 60.5)">22</text>
<text x="41.6" y="60.5" transform="rotate(-90 41.6 60.5)">23</text>
<text x="44.1" y="60.5" transform="rotate(-90 44.1 60.5)">24</text>
<text x="46.6" y="60.5" transform="rotate(-90 46.6 60.5)">25</text>
<text x="49.2" y="60.5" transform="rotate(-90 49.2 60.5)">26</text>
<text x="51.7" y="60.5" transform="rotate(-90 51.7 60.5)">27</text>
<text x="54.3" y="60.5" transform="rotate(-90 54.3 60.5)">28</text>
<text x="56.8" y="60.5" transform="rotate(-90 56.8 60.5)">29</text>
<text x="59.3" y="60.5" transform="rotate(-90 59.3 60.5)">30</text>
<text x="117.8" y="101.4" transform="rotate(-90 117.8 101.4)">1</text>
<text x="119" y="99.3" transform="rotate(-90 119 99.3)">VIN</text>
<text x="120.3" y="101.4" transform="rotate(-90 120.3 101.4)">2</text>
<text x="121.6" y="99.3" transform="rotate(-90 121.6 99.3)">OUT</text>
<text x="122.8" y="101.4" transform="rotate(-90 122.8 101.4)">3</text>
<text x="124.1" y="99.3" transform="rotate(-90 124.1 99.3)">GND</text>
<text x="125.4" y="101.4" transform="rotate(-90 125.4 101.4)">4</text>
<text x="126.6" y="99.3" transform="rotate(-90 126.6 99.3)">FB</text>
<text x="127.9" y="101.4" transform="rotate(-90 127.9 101.4)">5</text>
<text x="129.2" y="99.3" transform="rotate(-90 129.2 99.3)">ON#/OFF</text>
<text x="108.4" y="119">1</text>
<text x="110.5" y="117.8">1</text>
<text x="108.4" y="121.6">2</text>
<text x="110.5" y="120.3">2</text>
<text x="202.8" y="131" transform="rotate(-90 202.8 131)">IN</text>
<text x="205.4" y="131" transform="rotate(-90 205.4 131)">GND</text>
<text x="207.9" y="131" transform="rotate(-90 207.9 131)">OUT</text>
<text x="201.6" y="133.1" transform="rotate(-90 201.6 133.1)">1</text>
<text x="204.1" y="133.1" transform="rotate(-90 204.1 133.1)">2</text>
<text x="206.7" y="133.1" transform="rotate(-90 206.7 133.1)">3</text>
<text x="41.1" y="154.8" transform="rotate(-90 41.1 154.8)">1</text>
<text x="46.1" y="155.1" transform="rotate(-90 46.1 155.1)">2</text>
<text x="41.1" y="170" transform="rotate(-90 41.1 170)">1</text>
<text x="46.1" y="170.3" transform="rotate(-90 46.1 170.3)">2</text>
<text x="41.1" y="184" transform="rotate(-90 41.1 184)">1</text>
<text x="46.1" y="184.3" transform="rotate(-90 46.1 184.3)">2</text>
</g>
<g font-size="1.7" fill="#000080">
<text x="123.1" y="25">U3</text>
<text x="36.7" y="103.8">LCD1</text>
</g>
<g font-size="1.7" fill="#00f">
<text x="123.1" y="53">MCP6002-I/P</text>
<text x="36.7" y="124.1">LCD 4x20 (I2C)</text>
</g>
</svg>
